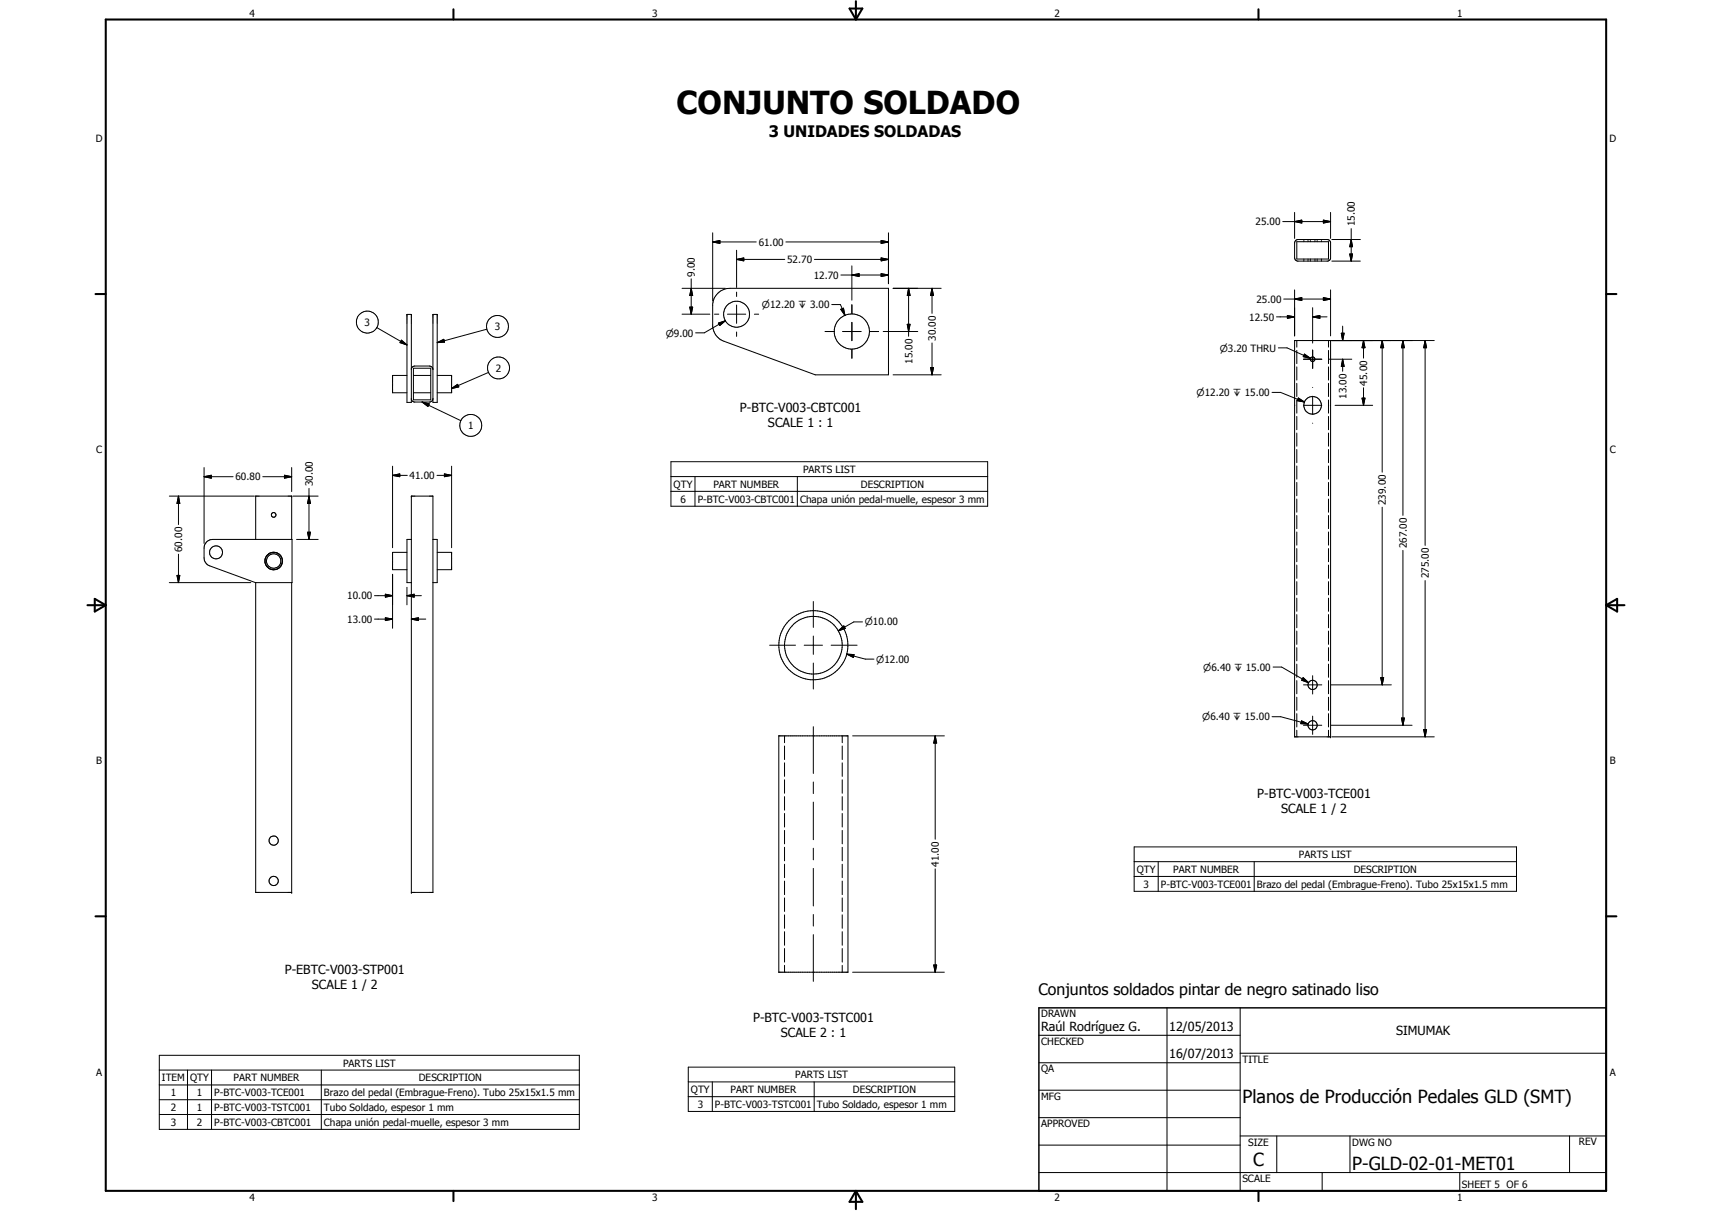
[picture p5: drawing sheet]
<svg xmlns="http://www.w3.org/2000/svg" width="594mm" height="420mm" viewBox="0 0 594 420" stroke-linecap="round" stroke-linejoin="round" font-family="sans-serif">
<g fill="none" stroke="#000" stroke-width=".35">
<path d="M445.1 76.9h16.6M449.2 76.9l2.5-.5v1zM449.2 73.7v9M459.2 76.4l2.5 .5-2.5 .5zM461.7 73.7v9M468.9 79.3v11.3M239.9 96.7v12.3M247.3 83.9l2.5-.5v1.1zM247.3 80.8v23.6M247.3 83.9h15.1M255.6 90l2.5-.5v1zM255.6 86.8v12.9"/>
<path d="M255.6 90h16.7M272.7 83.9h35.6M282.6 90h25.7M291.8 95.4h16.5M295.6 95.4l2.5-.4v.9zM295.6 92.2v11.9M305.8 83.4l2.5 .5-2.5 .6zM305.8 95l2.5 .4-2.5 .5zM305.8 89.5l2.5 .5-2.5 .5zM308.3 80.8v17.6M449.5 83.6l.9-.5 10.7 .1 .6 .9-.1 5.8-.8 .7-10.9-.1-.4-.3-.3-.8v-5.1zM450 83.9h11v6h-11z"/>
<path d="M452.5 83.1v.3M452.5 83.6v.3M452.5 89.9v.2M452.5 90.3v.3M453.9 83.1v.3M453.9 83.6v.3M453.9 89.9v.2M453.9 90.3v.3M454.7 83.1v.3M454.7 83.6v.3M454.7 89.9v.2M454.7 90.3v.3"/>
<path d="M456.3 83.1v.3M456.3 83.6v.3M456.3 89.9v.2M456.3 90.3v.3M457.1 83.1v.3M457.1 83.6v.3M457.1 89.9v.2M457.1 90.3v.3M458.5 83.1v.3M458.5 83.6v.3M458.5 89.9v.2M458.5 90.3v.3"/>
<path d="M462.1 90.6h10M462.1 83.1h10M468.4 88.1h.9l-.4 2.5zM468.9 83.1l.4 2.5h-.9zM130.8 113.7l10.4 6M139.3 118l1.9 1.7-2.4-.8zM141.2 109.1h1.5v30.5h-1.5zM150.2 109.1h1.5v30.5h-1.5zM151.7 118.9l2.3-1.2 .3 1zM168.9 114.2l-17.2 4.7M236.7 100h15M236.7 109h9.6"/>
<path d="M239.3 106.6h1.1l-.5 2.4zM239.9 100l.5 2.5h-1.1zM247.9 109h1.5M249.1 101.8l1.9-1.3 2.3-.5h55v30h-25.4l-31.7-11.6a5.9 5.9 0 0 1-3.9-5.1v-7.8a5.7 5.7 0 0 1 1.8-3.7zM249.3 112.1l2.4-.8-1.9 1.6zM251.7 111.3l-7.3 4.2h-3M252.4 109h6.4M255.6 101.3v1.6M255.6 105.8v6.4M255.6 115.2v1.5M261.8 109h1.5M286.3 115h3.1"/>
<path d="M288.6 105.7h3l1.6 3.7M291.8 107.3l.9-.4 .5 2.5zM292.4 115h6.4M295.6 105.7v3.1M295.6 111.8v6.4M301.8 115h3.1M306.5 115h12M309.9 100h16.7M314.8 112.5h1l-.5 2.5zM315.3 100l.5 2.5h-1zM315.3 100v16.7M323.4 100l.5 2.5h-1z"/>
<path d="M323.4 100v8.7M323.4 119v11M443 109.9h6.2M445.5 103.8h16.2M446.7 109.5l2.5 .4-2.5 .5zM449.2 103.8l2.5-.5v1zM449.2 118.2h12.5v137.5h-12.5zM449.2 100.6v15.9M450 118.2v2.2M455.5 109.9l2.5-.4v.9zM455.5 106.8v12.2M455.5 109.9h5"/>
<path d="M459.2 103.3l2.5 .5-2.5 .5zM461 118.2v2.2M461.7 100.6v15.9M462.1 118.2h35.6M465.4 115.6h1l-.5 2.6zM465.9 113.2v5M473.2 118.2l.5 2.4h-1.1zM473.2 118.2v6M479.6 118.2l.5 2.4h-1zM479.6 118.2v45.6M486.8 118.2l.5 2.4h-1zM486.8 118.2v60.6"/>
<path d="M494.5 118.2l.5 2.4h-1zM494.5 118.2v71M141.2 130.3h-5v6h5M142.7 127.9l.5-.6 .7-.3h5.1l.8 .3 .4 .9M143.5 127.8h6v10.9h-6zM143.5 136.3h6M143.5 130.3h6M146.5 139.5l2.5 .6-.5 .9zM146.5 139.5l13.4 6.5M150.2 138.3l-.2 .8-.7 .4h-5.6l-.5-.3-.5-.6M151.7 130.3h5v6h-5M156.7 134.8l2.1-1.5 .4 .9z"/>
<path d="M169.5 129.2l-12.8 5.6M295.6 121.2v3.1M309.9 130h16.7M322.9 127.5h1l-.5 2.5zM441.4 136.1h3l8.3 3.4M443.6 120.7h3l8.1 3.6M450 121.6v4.6M450 127.3v4.6M450 133v4.6M450 138.8v4.5M450.5 138.1l2.2 1.4-2.5-.5zM452.3 124.6h6.4"/>
<path d="M452.7 122.9l2 1.4-2.5-.6zM455.5 121.5v6.3M455.5 134.4v.1M455.5 137.5v6.3M461 121.6v4.6M461 127.3v4.6M461 133v4.6M461 138.8v4.5M461.1 124.6h8M465.9 124.6l.5 2.5h-1zM465.9 124.6v4.2M472.6 138.1h1.1l-.5 2.5z"/>
<path d="M473.2 134.5v6.1M449.3 140.6h.1M450 144.5v4.6M450 150.2v4.6M450 156v4.5M452.3 140.6h6.4M455.5 146.8v.1M461 144.5v4.6M461 150.2v4.6M461 156v4.5M461.6 140.6h.1M463.3 140.6h13"/>
<path d="M58.8 172.1h29.5M61.9 172.1l.5 2.6h-1zM61.9 172.1v9.9M70.8 165.4l2.5-.5v1zM70.8 162.2v26.4M70.8 165.4h10.1M91.2 165.4h10M98.7 164.9l2.5 .5-2.5 .5zM101.2 162.2v8.4M101.6 172.1h8.8M107.2 172.1l.5 2.6h-1zM107.2 169.5v17.7"/>
<path d="M136.2 164.9l2.5-.5v1zM136.2 161.8v28.2M136.2 164.9h5.1M142.7 172.1h7.5v137.5h-7.5zM151.6 164.9h5.1M154.2 164.4l2.5 .5-2.5 .5zM156.7 161.8v28.2M232.8 160.2h109.9v15.4h-109.9zM232.8 165.4h109.9M232.8 170.5h109.9M241.2 165.4v10.2M276.7 165.4v10.2"/>
<path d="M450 161.7v4.5M450 167.4v4.6M450 173.1v4.6M450 178.9v4.5M461 161.7v4.5M461 167.4v4.6M461 173.1v4.6M461 178.9v4.5M479.6 176v61.6M61.4 199.6h1l-.5 2.5zM61.9 192.3v9.8M71.7 188l1-.6 1.1-.2h27.5v14.9h-12.7l-15.8-5.8a3 3 0 0 1-2-2.8l.1-4.1z"/>
<path d="M88.7 187.2v-15.1h12.5v15.1M91.9 195.1a3.1 3.1 0 0 0 2.6 2.5M92 195.1a3.3 3.3 0 0 0 2.4 2.6M92 193.8v1.3M92.6 192.7l-.6 1.1M93 192.4l-.9 1.4M94.4 197.7h.5M94.8 191.6l.9 .1M94.8 191.6l-1.2 .3-.6 .5M94.9 191.6l-.9 .2-1 .6M94.9 191.6l.8 .1M95.7 191.7l.3 .2a2.98 2.98 0 0 1 1.9 2.1"/>
<path d="M95.7 191.7l1.7 1.1 .6 1.2M96.5 197.3l-1.6 .4M96.5 197.2l-1.2 .4M97.9 195.2l-.5 1.2-.9 .8M97.9 194v1.2M98 194v1.3M98 195.3l-.6 1.2-.9 .8M102.9 187.2h7.5M106.7 184.7h1l-.5 2.5zM136.2 199.3v18.7M141.2 191.6h-5v6.1h5M142.7 187.2h-1.5v14.9h1.5"/>
<path d="M150.2 187.2h1.5v14.9h-1.5M151.7 191.6h5v6.1h-5M450 184.6v4.5M450 190.3v4.6M450 196v4.7M461 184.6v4.5M461 190.3v4.6M461 196v4.7M486.8 191v60.6M58.8 202.1h28.2M88.7 202.1v107.5h12.5v-107.5M130 214.8h6.2"/>
<path d="M130 206.7h6.2M133.7 214.3l2.5 .5-2.5 .5zM133.7 206.2l2.5 .5-2.5 .5zM141.2 206.7l2.5-.5v1zM141.2 203.8v6M141.2 206.7h5M142.7 214.8l2.5-.5v1zM142.7 214.8h5M282.2 208.7v9M290.9 218.9l1.9-1.7 .5 .9zM299.3 215.8h-3l-5.4 3.1M450 201.8v4.6"/>
<path d="M450 207.5v4.6M450 213.2v4.6M450 218.9v4.7M461 201.8v4.6M461 207.5v4.6M461 213.2v4.6M461 218.9v4.7M494.5 201.4v54.3M267.1 223.9h8.9M279.1 223.9h6.3M282.2 220.7v6.3M282.2 230v9.1"/>
<path d="M288.4 223.9h9M293.8 226.9l2.6 .2-.3 1zM293.8 226.9l6.5 1.8h3M441.8 231.4h2.9l9.4 5.5M450 224.7v4.6M450 230.4v4.6M450 236.1v4.6M452.2 235.1l1.9 1.8-2.4-.9zM452.3 237.6h6.4M455.5 234.4v6.4M461 224.7v4.6M461 230.4v4.6"/>
<path d="M461 236.1v4.6M461.8 237.6h21M479.1 235.1h1l-.5 2.5zM270.2 255.3h24.1v82h-24.1zM272.2 255.3v2.4M272.2 258.8v4.7M282.2 252.1v16.3M292.3 255.3v2.4M292.3 258.8v4.7M295.9 255.3h31.8M324.5 255.3l.5 2.5h-1zM324.5 255.3v35.9"/>
<path d="M441.4 248.7h3l9.5 2.5M450 241.9v4.6M450 247.6v4.6M450 253.4v2.3M451.6 250.1l2.3 1.1-2.5-.1zM452.3 251.6h6.4M455.5 248.5v6.3M461 241.9v4.6M461 247.6v4.6M461 253.4v2.3M461.8 251.6h28.2M462.1 255.7h35.6"/>
<path d="M486.3 249.1h1l-.5 2.5zM494 253.1h1l-.5 2.6zM272.2 264.7v4.7M272.2 270.6v4.6M272.2 276.4v4.7M282.2 271.3v4M282.2 278.3v13M292.3 264.7v4.7M292.3 270.6v4.6M292.3 276.4v4.7M272.2 282.2v4.7M272.2 288.1v4.7"/>
<path d="M272.2 294v4.7M272.2 299.8v4.7M282.2 294.3v4M292.3 282.2v4.7M292.3 288.1v4.7M292.3 294v4.7M292.3 299.8v4.7M393.6 293.8h132.6v15.4h-132.6zM393.6 299h132.6M401.9 299v10.2M435.2 299v10.2M272.2 305.7v4.7"/>
<path d="M272.2 311.5v4.7M272.2 317.4v4.7M282.2 301.3v13M282.2 317.3v4M292.3 305.7v4.7M292.3 311.5v4.7M292.3 317.4v4.7M324.5 301.5v35.8M393.6 304.1h132.6M272.2 323.3v4.7M272.2 329.1v4.7M272.2 334.9v2.4"/>
<path d="M282.2 324.3v16.2M292.3 323.3v4.7M292.3 329.1v4.7M292.3 334.9v2.4M295.9 337.3h31.8M324 334.8h1l-.5 2.5zM360.5 359.2h69.9M405 349.7v63.5M430.4 349.7v63.5M55.3 366.1h145.7v25.7h-145.7zM55.3 371.3h145.7M55.3 376.4h145.7"/>
<path d="M65.1 371.3v20.5M73.4 371.3v20.5M111.5 371.3v20.5M238.8 370.2h92.5v15.4h-92.5zM238.8 375.4h92.5M247.2 375.4v10.2M282.5 375.4v10.2M360.5 368.7h69.9M360.5 378.2h69.9M430.4 365.4h127M55.3 381.6h145.7M55.3 386.7h145.7"/>
<path d="M238.8 380.5h92.5M360.5 387.8h69.9M360.5 397.3h69.9M430.4 394.1h127M443.1 394.1v12.7M468.5 394.1v12.7M544.7 394.1v12.7M360.5 406.8h196.9M458.8 406.8v6.4M506.6 406.8v6.4"/>
<circle cx="127.5" cy="111.8" r="3.8"/>
<circle cx="172.6" cy="113.3" r="3.8"/>
<circle cx="255.6" cy="109" r="4.5"/>
<circle cx="295.6" cy="115" r="6.1"/>
<circle cx="173" cy="127.6" r="3.8"/>
<circle cx="455.5" cy="124.6" r=".82"/>
<circle cx="163.4" cy="147.6" r="3.8"/>
<circle cx="455.5" cy="140.6" r="3.1"/>
<circle cx="95" cy="178.7" r=".79"/>
<circle cx="75" cy="191.7" r="2.25"/>
<circle cx="95" cy="194.6" r="2.51"/>
<circle cx="282.2" cy="223.9" r="10"/>
<circle cx="282.3" cy="223.9" r="12"/>
<circle cx="455.5" cy="237.6" r="1.6"/>
<circle cx="455.5" cy="251.6" r="1.63"/>
<circle cx="95" cy="291.6" r="1.6"/>
<circle cx="95" cy="305.7" r="1.6"/>
</g>
<g fill="#000">
<circle cx="461.7" cy="118.2" r=".18"/>
<circle cx="101.2" cy="172.1" r=".18"/>
<circle cx="142.7" cy="172.1" r=".18"/>
<circle cx="461.7" cy="255.7" r=".18"/>
<circle cx="101.2" cy="309.6" r=".18"/>
<circle cx="142.7" cy="309.6" r=".18"/>
</g>
<g fill="none" stroke="#000" stroke-width=".71">
<path d="M36.7 6.8h520.7v406.4h-520.7zM157.3 3.2v3.6M294.8 3h4.4l-2.2 3.8zM297 .4v6.4M436.7 3.2v3.6M33.1 102h3.6M557.4 102h3.5M30.3 210h6.4M32.9 207.8l3.8 2.2-3.8 2.2zM557.4 210h6.3M557.4 210l3.8-2.2v4.4zM33.1 317.9h3.6"/>
<path d="M557.4 317.9h3.5M157.3 413.2v3.5M297 413.2v6.3M297 413.2l2.2 3.8h-4.4zM436.7 413.2v3.5"/>
</g>
<path d="M360.5 349.7h196.9v63.5h-196.9z" fill="none" stroke="#000" stroke-width=".51"/>
<g fill="#000">
<path d="M449.2 76.9l2.5-.5v1zM459.2 76.4l2.5 .5-2.5 .5zM247.3 83.9l2.5-.5v1.1zM255.6 90l2.5-.5v1zM295.6 95.4l2.5-.4v.9zM305.8 83.4l2.5 .5-2.5 .6zM305.8 95l2.5 .4-2.5 .5zM305.8 89.5l2.5 .5-2.5 .5zM468.4 88.1h.9l-.4 2.5zM468.9 83.1l.4 2.5h-.9zM139.3 118l1.9 1.7-2.4-.8zM151.7 118.9l2.3-1.2 .3 1z"/>
<path d="M239.3 106.6h1.1l-.5 2.4zM239.9 100l.5 2.5h-1.1zM249.3 112.1l2.4-.8-1.9 1.6zM291.8 107.3l.9-.4 .5 2.5zM314.8 112.5h1l-.5 2.5zM315.3 100l.5 2.5h-1zM323.4 100l.5 2.5h-1zM446.7 109.5l2.5 .4-2.5 .5zM449.2 103.8l2.5-.5v1zM455.5 109.9l2.5-.4v.9zM459.2 103.3l2.5 .5-2.5 .5zM465.4 115.6h1l-.5 2.6z"/>
<path d="M156.7 134.8l2.1-1.5 .4 .9zM322.9 127.5h1l-.5 2.5zM450.5 138.1l2.2 1.4-2.5-.5zM452.7 122.9l2 1.4-2.5-.6zM465.9 124.6l.5 2.5h-1zM472.6 138.1h1.1l-.5 2.5zM473.2 118.2l.5 2.4h-1.1zM479.6 118.2l.5 2.4h-1zM486.8 118.2l.5 2.4h-1zM494.5 118.2l.5 2.4h-1zM146.5 139.5l2.5 .6-.5 .9zM61.9 172.1l.5 2.6h-1z"/>
<path d="M70.8 165.4l2.5-.5v1zM98.7 164.9l2.5 .5-2.5 .5zM107.2 172.1l.5 2.6h-1zM136.2 164.9l2.5-.5v1zM154.2 164.4l2.5 .5-2.5 .5zM61.4 199.6h1l-.5 2.5zM106.7 184.7h1l-.5 2.5zM133.7 214.3l2.5 .5-2.5 .5zM133.7 206.2l2.5 .5-2.5 .5zM141.2 206.7l2.5-.5v1zM142.7 214.8l2.5-.5v1zM290.9 218.9l1.9-1.7 .5 .9z"/>
<path d="M293.8 226.9l2.6 .2-.3 1zM452.2 235.1l1.9 1.8-2.4-.9zM479.1 235.1h1l-.5 2.5zM324.5 255.3l.5 2.5h-1zM451.6 250.1l2.3 1.1-2.5-.1zM486.3 249.1h1l-.5 2.5zM494 253.1h1l-.5 2.6zM324 334.8h1l-.5 2.5z"/>
</g>
<text font-size="11" x="234.8" y="39.5">CONJUNTO SOLDADO</text>
<g font-size="6.3">
<text x="431.1" y="382.8">Planos de Producción Pedales GLD (SMT)</text>
<text x="434.8" y="404.7">C</text>
<text x="469.2" y="406">P-GLD-02-01-MET01</text>
</g>
<g font-size="5.5">
<text x="266.7" y="47.7">3 UNIDADES SOLDADAS</text>
<text x="360.3" y="345.1">Conjuntos soldados pintar de negro satinado liso</text>
</g>
<g font-size="4.4">
<text x="256.7" y="143">P-BTC-V003-CBTC001</text>
<text x="266.5" y="148.3">SCALE 1 : 1</text>
<text x="436.2" y="276.9">P-BTC-V003-TCE001</text>
<text x="444.6" y="282.2">SCALE 1 / 2</text>
<text x="98.8" y="338">P-EBTC-V003-STP001</text>
<text x="108.2" y="343.2">SCALE 1 / 2</text>
<text x="261.3" y="354.7">P-BTC-V003-TSTC001</text>
<text x="270.9" y="359.9">SCALE 2 : 1</text>
<text x="361.3" y="357.5">Raúl Rodríguez G.</text>
<text x="405.7" y="357.7">12/05/2013</text>
<text x="484.5" y="359.1">SIMUMAK</text>
<text x="405.7" y="367.2">16/07/2013</text>
</g>
<g font-size="3.5">
<text x="86.6" y="5.8">4</text>
<text x="226.3" y="5.8">3</text>
<text x="365.9" y="5.8">2</text>
<text x="505.6" y="5.8">1</text>
<text x="33.3" y="49.4">D</text>
<text x="558.5" y="49.4">D</text>
<text x="435.7" y="78.1">25.00</text>
<text x="470.1" y="78.6" transform="rotate(-90 470.1 78.6)">15.00</text>
<text x="263.3" y="85.3">61.00</text>
<text x="241.2" y="96" transform="rotate(-90 241.2 96)">9.00</text>
<text x="273.1" y="91.3">52.70</text>
<text x="282.4" y="96.7">12.70</text>
<text x="436" y="105.1">25.00</text>
<text x="126.5" y="113.1">3</text>
<text x="433.5" y="111.3">12.50</text>
<text x="171.7" y="114.6">3</text>
<text x="324.7" y="118.2" transform="rotate(-90 324.7 118.2)">30.00</text>
<text x="172.1" y="129">2</text>
<text x="316.6" y="126.2" transform="rotate(-90 316.6 126.2)">15.00</text>
<text x="474.4" y="133.8" transform="rotate(-90 474.4 133.8)">45.00</text>
<text x="467.2" y="138.3" transform="rotate(-90 467.2 138.3)">13.00</text>
<text x="162.4" y="148.9">1</text>
<text x="33.4" y="157.3">C</text>
<text x="558.6" y="157.3">C</text>
<text x="81.7" y="166.7">60.80</text>
<text x="142.1" y="166.2">41.00</text>
<text x="278.7" y="164.1">PARTS LIST</text>
<text x="108.5" y="168.7" transform="rotate(-90 108.5 168.7)">30.00</text>
<text x="233.8" y="169.2">QTY</text>
<text x="247.6" y="169.2">PART NUMBER</text>
<text x="298.7" y="169.2">DESCRIPTION</text>
<text x="236.1" y="174.4">6</text>
<text x="242.1" y="174.4">P-BTC-V003-CBTC001</text>
<text x="277.6" y="174.5">Chapa unión pedal-muelle, espesor 3 mm</text>
<text x="480.9" y="175.2" transform="rotate(-90 480.9 175.2)">239.00</text>
<text x="63.2" y="191.5" transform="rotate(-90 63.2 191.5)">60.00</text>
<text x="488.1" y="190.2" transform="rotate(-90 488.1 190.2)">267.00</text>
<text x="495.8" y="200.6" transform="rotate(-90 495.8 200.6)">275.00</text>
<text x="120.5" y="208">10.00</text>
<text x="120.5" y="216.1">13.00</text>
<text x="33.4" y="265.2">B</text>
<text x="558.6" y="265.2">B</text>
<text x="450.8" y="297.7">PARTS LIST</text>
<text x="325.8" y="300.7" transform="rotate(-90 325.8 300.7)">41.00</text>
<text x="394.5" y="302.9">QTY</text>
<text x="407.2" y="302.8">PART NUMBER</text>
<text x="469.8" y="302.9">DESCRIPTION</text>
<text x="396.8" y="308">3</text>
<text x="402.8" y="308">P-BTC-V003-TCE001</text>
<text x="436.1" y="308">Brazo del pedal (Embrague-Freno). Tubo 25x15x1.5 mm</text>
<text x="361.3" y="353">DRAWN</text>
<text x="361.3" y="362.5">CHECKED</text>
<text x="119" y="370">PARTS LIST</text>
<text x="431.1" y="368.7">TITLE</text>
<text x="33.4" y="373.2">A</text>
<text x="56.2" y="375.1">ITEM</text>
<text x="66" y="375.2">QTY</text>
<text x="81.1" y="375.1">PART NUMBER</text>
<text x="145.3" y="375.2">DESCRIPTION</text>
<text x="276" y="374.1">PARTS LIST</text>
<text x="361.3" y="372.1">QA</text>
<text x="558.6" y="373.2">A</text>
<text x="59.3" y="380.3">1</text>
<text x="68.3" y="380.3">1</text>
<text x="74.3" y="380.3">P-BTC-V003-TCE001</text>
<text x="112.4" y="380.3">Brazo del pedal (Embrague-Freno). Tubo 25x15x1.5 mm</text>
<text x="239.8" y="379.2">QTY</text>
<text x="253.5" y="379.2">PART NUMBER</text>
<text x="296" y="379.2">DESCRIPTION</text>
<text x="361.3" y="381.6">MFG</text>
<text x="59.3" y="385.4">2</text>
<text x="68.3" y="385.4">1</text>
<text x="74.3" y="385.4">P-BTC-V003-TSTC001</text>
<text x="112.4" y="385.4">Tubo Soldado, espesor 1 mm</text>
<text x="242.1" y="384.4">3</text>
<text x="248.1" y="384.4">P-BTC-V003-TSTC001</text>
<text x="283.5" y="384.4">Tubo Soldado, espesor 1 mm</text>
<text x="59.3" y="390.6">3</text>
<text x="68.3" y="390.6">2</text>
<text x="74.3" y="390.6">P-BTC-V003-CBTC001</text>
<text x="112.4" y="390.7">Chapa unión pedal-muelle, espesor 3 mm</text>
<text x="361.3" y="391.1">APPROVED</text>
<text x="433.1" y="397.5">SIZE</text>
<text x="469.2" y="397.5">DWG NO</text>
<text x="547.9" y="397.4">REV</text>
<text x="431.1" y="410.2">SCALE</text>
<text x="507.3" y="412.3">SHEET 5 OF 6</text>
<text x="86.6" y="416.7">4</text>
<text x="226.3" y="416.7">3</text>
<text x="365.9" y="416.7">2</text>
<text x="505.6" y="416.7">1</text>
</g>
<g font-size="3.3">
<text x="264.4" y="106.9">n12.20 x 3.00</text>
<text x="231" y="116.8">n9.00</text>
<text x="423.2" y="122">n3.20 THRU</text>
<text x="415.2" y="137.5">n12.20 x 15.00</text>
<text x="300.1" y="217">n10.00</text>
<text x="304.1" y="229.9">n12.00</text>
<text x="417.5" y="232.7">n6.40 x 15.00</text>
<text x="417.1" y="249.9">n6.40 x 15.00</text>
</g>
</svg>
